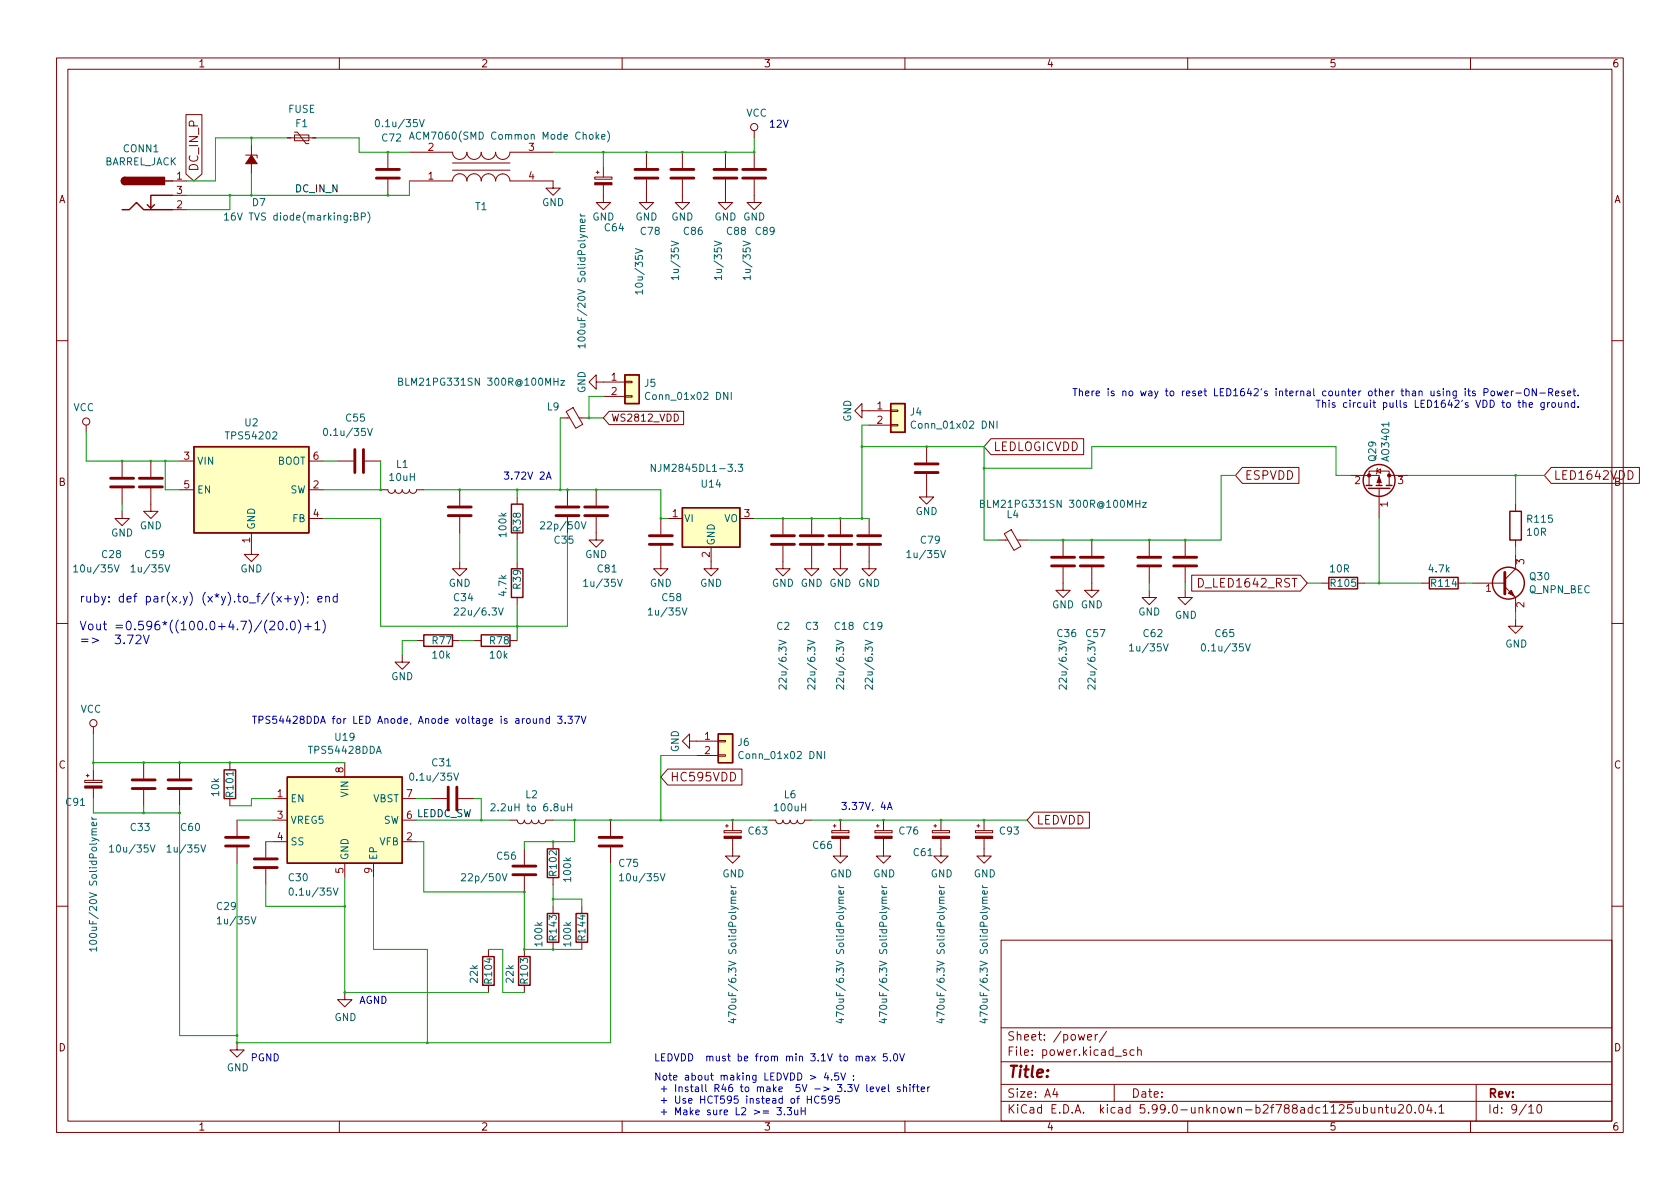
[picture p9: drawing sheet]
<svg xmlns="http://www.w3.org/2000/svg" width="297mm" height="210mm" viewBox="0 0 297 210" stroke-linecap="round" stroke-linejoin="round" font-family="sans-serif">
<g fill="none" stroke="#840000" stroke-width=".18">
<path d="M10 10.2h277v190.1h-277zM12 12.2h273v186.1h-273zM60 10.2v2M110 10.2v2M160 10.2v2M210 10.2v2M260 10.2v2M30.5 32h2.5M30.5 37.1h2.5M30.5 34.5h2.5M32.9 20.3h2.8v10.5l-1.4 1.2-1.4-1.2zM43.4 27.4h2.1v.5"/>
<path d="M44.4 25.6v5.1M50.8 24.4h5.1M52.1 23.9h2.5v1h-2.5zM52.1 23.4h.5l1.5 2h.5M68.6 26.9v2.8M68.6 31.7v2.8M72.4 26.9h7.6a1.27 1.27 0 0 0 1.3 1.3 1.27 1.27 0 0 0 1.2-1.3 1.27 1.27 0 0 0 1.3 1.3 1.27 1.27 0 0 0 1.3-1.3 1.27 1.27 0 0 0 1.3 1.3 1.27 1.27 0 0 0 1.2-1.3 1.27 1.27 0 0 0 1.3 1.3 1.27 1.27 0 0 0 1.3-1.3h7.6M72.4 32h7.6a1.27 1.27 0 0 1 1.3-1.3 1.27 1.27 0 0 1 1.2 1.3 1.27 1.27 0 0 1 1.3-1.3 1.27 1.27 0 0 1 1.3 1.3 1.27 1.27 0 0 1 1.3-1.3 1.27 1.27 0 0 1 1.2 1.3 1.27 1.27 0 0 1 1.3-1.2 1.27 1.27 0 0 1 1.3 1.2h7.6v1.3h-1.3l1.3 1.2 1.3-1.2h-1.3M80 28.8h10.2M80 30.1h10.2M105.2 31.3h3v.4h-3zM105.4 30.5h.5"/>
<path d="M105.7 30.2v.5M106.7 32.7v3.1h-1.3l1.3 1.3 1.2-1.3h-1.2M106.7 29.5v1.8M114.3 31.7v4.1h-1.3l1.3 1.3 1.3-1.3h-1.3M114.3 26.9v2.8M120.6 31.7v4.1h-1.2l1.2 1.3 1.3-1.3h-1.3M120.6 26.9v2.8M128.3 31.7v4.1h-1.3l1.3 1.3 1.2-1.3h-1.2M128.3 26.9v2.8M133.3 31.7v4.1h-1.2l1.2 1.3 1.3-1.3h-1.3M133.3 23.1v1.3M133.3 26.9v2.8"/>
<path d="M10 60.2h2M15.2 75.2v1.2M99.1 73.9h1.6M100.1 72.8l1.2-.7 1.7 2.9-1.2 .7zM102.4 73.9h1.7M105.4 67.6v1.2l-1.3-1.2 1.3-1.3v1.3h5.1M106.7 70.1h3.8M107.7 72.7h13.2v2.4h-13.2l-1-1.2zM110.5 70h1.3v.2h-1.3zM110.5 67.4h1.3v.3h-1.3zM152.4 72.6v1.3l-1.3-1.3 1.3-1.2v1.2h5.1M153.7 75.2h3.8"/>
<path d="M157.5 75.1h1.2v.2h-1.2zM157.5 72.5h1.2v.3h-1.2zM163.8 79v2.8M175.2 77.6h16.4v2.8h-16.4l-1.2-1.4zM285 60.2h2M21.6 90.4v1.3h-1.3l1.3 1.3 1.3-1.3h-1.3M21.6 81.5v2.8M21.6 86.4v2.7M26.7 86.4v4h-1.3l1.3 1.3 1.2-1.3h-1.2M26.7 81.5v2.8M31.7 81.5h2.6M31.7 86.6h2.6"/>
<path d="M44.4 94.2v3.8h-1.2l1.2 1.3 1.3-1.3h-1.3M54.6 81.5h2.5M54.6 86.6h2.5M54.6 91.7h2.5M59.7 81.5h2.8M64.5 81.5h2.8M67.3 86.6h1.3a.64 .64 0 0 0 .6 .6 .64 .64 0 0 0 .6-.6 .64 .64 0 0 0 .7 .6 .64 .64 0 0 0 .6-.6 .64 .64 0 0 0 .7 .6 .64 .64 0 0 0 .6-.6 .64 .64 0 0 0 .6 .6 .64 .64 0 0 0 .7-.6h1.2M81.3 99.3v1.3h-1.3l1.3 1.2 1.2-1.2h-1.2M81.3 86.6v2.8M81.3 91.4v2.8M91.4 87.9v1.2M91.4 94.2v1.3"/>
<path d="M91.4 99.3v1.3M100.3 86.6v2.8M100.3 91.4v2.8M105.4 91.4v4.1h-1.3l1.3 1.3 1.3-1.3h-1.3M105.4 86.6v2.8M116.8 96.5v4.1h-1.2l1.2 1.2 1.3-1.2h-1.3M116.8 91.7v2.8M118.1 91.7h2.5M125.7 96.8v3.8h-1.2l1.2 1.2 1.3-1.2h-1.3M130.8 91.7h2.5M138.4 96.5v4.1h-1.2l1.2 1.2 1.3-1.2h-1.3M138.4 91.7v2.8"/>
<path d="M143.5 96.5v4.1h-1.3l1.3 1.2 1.3-1.2h-1.3M143.5 91.7v2.8M148.6 96.5v4.1h-1.3l1.3 1.2 1.3-1.2h-1.3M148.6 91.7v2.8M153.7 96.5v4.1h-1.3l1.3 1.2 1.2-1.2h-1.2M153.7 91.7v2.8M163.8 83.8v4.1h-1.2l1.2 1.2 1.3-1.2h-1.3M176.5 95.5h1.7M177.6 94.4l1.2-.7 1.7 2.9-1.2 .7zM179.9 95.5h1.7M188 95.5v2.8M193 95.5v2.8"/>
<path d="M203.2 95.5v2.8M209.5 95.5v2.8M219.7 82.7h10v2.8h-10l-1.3-1.4zM238.8 84.1h5v1.7M243.5 83.3l.6-.4v.8zM243.6 82.8l-.1 .1v.8l-.2 .1M243.8 86.4v.2M243.8 86.6v5.1M245.6 84.1v-.8h-3.5v2.5M245.6 84.1v1.7M245.6 84.1h3.3M268 98v2.6l-1.9 1.9"/>
<path d="M268 89.1v1.3M268 95.5v1.3M274.3 82.7h15.6v2.8h-15.6l-1.3-1.4zM287.9 83.2a.77 .77 0 0 1 .8 .8 .77 .77 0 0 1-.8 .8zM10 110.2h2M71.1 115.8v1.3h-1.3l1.3 1.3 1.3-1.3h-1.3M73.7 113.3h1.2M80 113.3h1.3M83.8 113.3h1.3M90.2 113.3h1.2M91.4 105.7v1.2M188 100.3v4.1h-1.3l1.3 1.3 1.2-1.3h-1.2"/>
<path d="M193 100.3v4.1h-1.2l1.2 1.3 1.3-1.3h-1.3M203.2 104.4v1.3h-1.3l1.3 1.2 1.3-1.2h-1.3M203.2 100.3v2.8M209.5 104.4v1.3h1.3l-1.3 1.2-1.2-1.2h1.2M209.5 100.3v2.8M210.7 101.7h19.2l1.2 1.4-1.2 1.4h-19.2zM233.7 103.1h1.2M240 103.1h1.3M251.5 103.1h1.2M257.8 103.1h1.3M260.3 103.1h5.8M266.1 103.8l1.9 1.9v2.5"/>
<path d="M268 109.5v1.2h1.2l-1.2 1.3-1.3-1.3h1.3M285 110.2h2M15 138h3v.4h-3zM15.2 137.2h.5M15.5 136.9v.5M16.5 128.5v1.3M16.5 136.1v1.9M16.5 139.4v1.8M25.4 134.9v2.8M25.4 139.7v2.8M31.7 134.9v2.8M31.7 139.7v2.8"/>
<path d="M40.6 134.9v1.2M61 134.9v2.5M118.1 136h13.1v2.8h-13.1l-1.3-1.4zM121.9 131.1v1.2l-1.3-1.2 1.3-1.3v1.3h5.1M123.2 133.6h3.8M127 133.5h1.3v.2h-1.3zM127 130.9h1.3v.3h-1.3zM40.6 141.2v1.3M41.9 145v2.8M41.9 149.9v2.7M47 148.8v2.8M47 153.7v2.8"/>
<path d="M48.3 145h2.5M48.3 141.2h2.5M48.3 148.8h2.5M61 152.6v2.6M66 152.6v2.6M71.1 145h2.6M71.1 141.2h2.6M71.1 148.8h2.6M76.2 141.2h2.8M81 141.2h2.8M90.2 145h1.2a.64 .64 0 0 0 .7 .7 .64 .64 0 0 0 .6-.7 .64 .64 0 0 0 .6 .7 .64 .64 0 0 0 .7-.7 .64 .64 0 0 0 .6 .7 .64 .64 0 0 0 .6-.7 .64 .64 0 0 0 .7 .7 .64 .64 0 0 0 .6-.7h1.3M92.7 150.1v2.8"/>
<path d="M92.7 154.9v2.8M97.8 148.8v1.3M97.8 155.2v1.3M107.9 145v2.8M107.9 149.9v2.7M128 146.9h3.1v.4h-3.1zM128.3 146h.5M128.5 145.8v.5M129.5 148.3v3.1h1.3l-1.3 1.2-1.2-1.2h1.2M129.5 145v1.9M135.9 145h1.3a.64 .64 0 0 0 .6 .7 .64 .64 0 0 0 .6-.7 .64 .64 0 0 0 .7 .7 .64 .64 0 0 0 .6-.7 .64 .64 0 0 0 .6 .7 .64 .64 0 0 0 .7-.7 .64 .64 0 0 0 .6 .7 .64 .64 0 0 0 .6-.7h1.3M147.1 146.9h3v.4h-3z"/>
<path d="M147.3 146h.5M147.6 145.8v.5M148.6 148.3v3.1h1.3l-1.3 1.2-1.3-1.2h1.3M148.6 145v1.9M154.7 146.9h3v.4h-3zM154.9 146h.5M155.2 145.8v.5M156.2 148.3v3.1h1.3l-1.3 1.2-1.3-1.2h1.3M156.2 145v1.9M164.8 146.9h3.1v.4h-3.1zM165.1 146h.5M165.4 145.8v.5"/>
<path d="M166.4 148.3v3.1h1.2l-1.2 1.2-1.3-1.2h1.3M166.4 145v1.9M172.5 146.9h3v.4h-3zM172.7 146h.5M173 145.8v.5M174 148.3v3.1h1.3l-1.3 1.2-1.3-1.2h1.3M174 145v1.9M182.8 143.6h9.8v2.8h-9.8l-1.2-1.4zM10 160.2h2M61 175.5v1.3h1.2l-1.2 1.2-1.3-1.2h1.3M86.4 167.9v1.3M86.4 174.2v1.3"/>
<path d="M92.7 167.9v1.3M92.7 174.2v1.3M97.8 160.3v1.2M97.8 166.6v1.3M102.9 160.3v1.2M102.9 166.6v1.3M177 166.3h108v32h-108zM285 160.2h2M41.9 184.4v1.3h1.3l-1.3 1.2-1.3-1.2h1.3M60 198.3v2M110 198.3v2M160 198.3v2"/>
<path d="M177 194.8h108M177 191.8h108M177 187.8h108M177 181.8h108M186.5 192.5l-.4 1h1M186.9 193v1M192.3 183.4l.7-.1-.1-.3-.4-.1-.2 .2 .1 .8h.5M193.6 182.9v1M194.1 182.9l-.3 .1-.2 .2M195.6 182.4l-1.2 1.9M197 191.8v3M199.1 185.7l-.3-.1-.2 .2v.3l.5 .1v.4h-.5"/>
<path d="M200.5 185.7l-.4-.1-.3 .3v.4l.1 .3h.6M201.1 185.8l.3-.2 .3 .1 .1 .9M201.1 185.1v1.5M210 198.3v2M242.4 195.8l.1 1h.4l.2-.1M243.1 195.8v1M243.8 196l.2-.2 .4 .1v.9M243.8 195.8v1M244.9 195.8h.6M245.1 195.3v1.3l.4 .2M246 195.8l.1 1h.3l.2-.1M246.6 195.8v1"/>
<path d="M247.3 195.5l.6-.2 .2 .2v.3l-.9 1h.9M248.9 195.4l.2-.1a.81 .81 0 0 1 .6 .7 .81 .81 0 0 1-.3 .8h-.2a.81 .81 0 0 1-.6-.6 .81 .81 0 0 1 .3-.8zM250.2 196.7v.1M251 195.5l.2-.2a.81 .81 0 0 1 .6 .7 .81 .81 0 0 1-.3 .8h-.1a.81 .81 0 0 1-.4-1.3zM252.6 195.3l-.3 1h.9M253 195.8v1M253.8 196.7v.1M254.4 195.8l.5-.5v1.5M254.4 196.8h.9M260 198.3v2M261 191.8v6.5M270.3 195.8l.4-.5v1.5"/>
<path d="M270.3 196.8h.9M271.9 195.4l.2-.1a.81 .81 0 0 1 .6 .7 .81 .81 0 0 1-.3 .8h-.2a.81 .81 0 0 1-.6-.6 .81 .81 0 0 1 .3-.8z"/>
<circle cx="133.3" cy="22.5" r=".63"/>
<circle cx="15.2" cy="74.5" r=".63"/>
<circle cx="16.5" cy="127.9" r=".63"/>
</g>
<g fill="#ffffc2" stroke="#ffffc2" stroke-width=".18">
<path d="M50.8 137.4h20.3v15.2h-20.3z"/>
<path d="M110.5 66.3h2.5v5.1h-2.5z"/>
<path d="M120.6 89.8h10.2v7h-10.2z"/>
<path d="M127 129.8h2.5v5.1h-2.5z"/>
<path d="M34.3 79h20.3v15.2h-20.3z"/>
<path d="M157.5 71.4h2.5v5h-2.5z"/>
</g>
<g fill="none" stroke="#840000" stroke-width=".25">
<path d="M21.6 37.1h1.3l1.2-1.3 1.3 1.3h5.1M22.1 31.4a.64 .64 0 0 0-.6 .6 .64 .64 0 0 0 .6 .6M27.3 36.2l-.6 .6M29.2 32h1.3M30.5 34.5h-3.8v2.3l-.7-.6M34.3 79h20.3v15.2h-20.3zM110.5 66.3h2.5v5.1h-2.5zM157.5 71.4h2.5v5h-2.5zM90.4 89.1h2.1v5.1h-2.1zM120.6 89.8h10.2v7h-10.2zM241.6 85.8h1M241.9 86.4h3.8"/>
<path d="M243.3 85.8h1M245.1 85.8h1M267 90.4h2v5.1h-2zM74.9 112.3h5.1v2h-5.1zM85.1 112.3h5.1v2h-5.1zM90.4 100.6h2.1v5.1h-2.1zM234.9 102.1h5.1v2h-5.1zM252.7 102.1h5.1v2h-5.1zM39.6 136.1h2.1v5.1h-2.1zM50.8 137.4h20.3v15.2h-20.3zM127 129.8h2.5v5.1h-2.5zM96.8 150.1h2v5.1h-2z"/>
<path d="M85.3 169.2h2.1v5h-2.1zM91.7 169.2h2v5h-2zM96.8 161.5h2v5.1h-2zM101.9 161.5h2v5.1h-2z"/>
<circle cx="243.8" cy="85" r="2.82"/>
<circle cx="266.7" cy="103.1" r="2.82"/>
</g>
<g fill="#840000" stroke="#840000" stroke-width=".18">
<path d="M164.8 147.9h3.1v.4h-3.1z"/>
<path d="M172.5 147.9h3v.4h-3z"/>
<path d="M128 147.9h3.1v.4h-3.1z"/>
<path d="M105.2 32.3h3v.4h-3z"/>
<path d="M15 139h3v.4h-3z"/>
<path d="M154.7 147.9h3v.4h-3z"/>
<path d="M147.1 147.9h3v.4h-3z"/>
<path d="M266.7 104.9l.5-.5 .5 1z"/>
<path d="M44.4 27.4l1.1 1.6h-2.1z"/>
<path d="M243.8 84.3l.4 1h-.7z"/>
<circle cx="242.1" cy="84.1" r=".28"/>
<circle cx="245.6" cy="84.1" r=".28"/>
</g>
<g fill="none" stroke="#006464" stroke-width=".18">
<path d="M39.7 38l.4-.3v1.2M39.7 38.9h.7M63.9 38.3h.6l.1-.2-.1-.3-.6-.1v1.2M65 37.5a1.46 1.46 0 0 1 0 1.9M66.5 21.3l.2-.2a.68 .68 0 0 1 .4 .7 .68 .68 0 0 1-.4 .6l-.2-.1-.1-.4zM72.4 24.6l.4-1.2 .4 1.2M72.5 24.3h.6M74.2 21.1l.4 1.3 .4-1.3M102.6 37.8l.2 .4M102.6 38.2h.8M103.4 38.8v.3l-.1 .2h-.6v-.5l.2-.1 .1 .6M105.5 24.1l.4 .5"/>
<path d="M105.9 23.8l-.5 .5M106.4 24.2l.6-.1-.1-.3h-.3l-.2 .2v.6h.5M107.4 23.2a1.46 1.46 0 0 1 0 1.9M112.3 44l1.3 .4-1.3 .4M113.6 51.6h-1.3l.4 .4M113.6 51.3v.7M118.7 42.6l1.3 .4-1.3 .5M120 49.1h-1.3l.3 .4M120 48.7v.8M126.3 42.6l1.3 .4-1.3 .5M127.6 49.1h-1.3l.4 .4M127.6 48.7v.8"/>
<path d="M131.4 42.6l1.3 .4-1.3 .5M132.7 49.1h-1.3l.3 .4M132.7 48.7v.8M57.3 75.9l.2-.1a.68 .68 0 0 1 .4 .6 .68 .68 0 0 1-.4 .6l-.2-.1-.1-.4zM65 75.8l.4 1.2 .4-1.2M70.5 67.5l.5-.1 .2-.2-.1-.2-.6-.1v1.2h.5l.2-.1v-.3l-.3-.2M99.2 67.3h.6l-.6 .8h.6M103.4 61.2h-1.2l.3 .3M103.4 60.8v.7M114.9 69.5a.6 .6 0 0 0-.8 .4 .6 .6 0 0 0 .6 .7l.2-.1M129.3 69.4v1.2M161.9 74.6a.6 .6 0 0 0-.8 .4 .6 .6 0 0 0 .5 .7l.3-.1"/>
<path d="M176.3 74.5v1.2M20.2 99.9l.4 1.3 .5-1.3M29.2 99.9l.4 1.3 .4-1.3M95.6 92.4l.5-.1 .2 .3-.8 .9h.8M102.8 92.3l.4 1.2 .4-1.2M115.9 82.1v1.3l-.8-1.3v1.3M130.5 82.1h.8l-.4 .5 .3 .1v.5l-.1 .2-.6-.2M160.3 97.7l.4-.4v1.3M160.3 98.6h.8M166.3 97.3l.5 1.3 .4-1.3M173.4 89.1l.5-.1 .1-.2v-.2l-.6-.1v1.2h.4l.2-.1 .1-.3-.3-.2M202 88.9h.7l-.7 .8h.7"/>
<path d="M13 100.2l.4-.3v1.3M13 101.2h.7M23.2 100.2l.3-.3v1.3M23.2 101.2h.7M80.3 107.6l.5-.1 .3 .4-.8 .9h.8M88.1 107.5l.5 1.3 .4-1.3M103.2 102.8l.4-.4v1.3M103.2 103.7h.7M109.2 102.4l.4 1.3 .4-1.3M114.6 107.9l.4-.4v1.3M114.6 108.8h.7M120.6 107.5l.4 1.3 .5-1.3"/>
<path d="M137.7 113.2l1.3 .4-1.3 .4M142.8 113.2l1.3 .4-1.3 .4M147.9 113.2l1.3 .4-1.3 .4M153 113.2l1.2 .4-1.2 .4M187.3 113.2l1.2 .4-1.2 .4M192.3 113.2l1.3 .4-1.3 .4M199.7 114.2l.4-.3v1.2M199.7 115.1h.7M205.7 113.9l.4 1.2 .4-1.2M212.6 113.9h.1a.68 .68 0 0 1 .5 .6 .68 .68 0 0 1-.5 .6 .84 .84 0 0 1-.1-1.2zM220.2 113.9l.4 1.2 .5-1.2M72.6 136.8l.1-.1a.68 .68 0 0 1 .5 .6 .68 .68 0 0 1-.5 .7l-.1-.1-.2-.4z"/>
<path d="M80.2 136.7l.5 1.3 .4-1.3M131.4 133a.6 .6 0 0 0-.8 .4 .6 .6 0 0 0 .6 .7l.2-.1M139 121.1v.8l-.9-.8-.4 .3 .2 .4M144.1 121.1v.8l-.9-.8-.4 .3 .1 .4M145.8 132.9v1.2M149.2 121.1v.8l-.9-.8-.4 .3 .1 .4M154.2 121.1v.8l-.9-.8-.3 .3 .1 .4M188.5 121.1v.8l-.9-.8-.3 .3 .1 .4M193.6 121.1v.8l-.9-.8-.4 .3 .2 .4M16.2 144.5l.3 .4M16.2 144.9h.9M17 145.5l.1 .3-.2 .2-.6-.1v-.4l.2-.1 .2 .6"/>
<path d="M19.4 149.8l.3-.4v1.3M19.4 150.7h.7M26.6 149.4l.4 1.3 .4-1.3M29.5 149.8l.4-.4v1.3M29.5 150.7h.8M35.5 149.4l.4 1.3 .5-1.3M51.2 157.2l.2-.2a.68 .68 0 0 1 .5 .7 .68 .68 0 0 1-.5 .6l-.2-.1-.1-.4zM58.9 157l.4 1.3 .5-1.3M81.6 154.6l.5-.1 .2 .4-.8 .9h.8M86.8 142.2l.5-.1 .2 .4-.7 .9h.7M88.8 154.5l.4 1.3 .4-1.3M100.4 142.1v1.3"/>
<path d="M100.4 142.7h.7M101.1 142.1v1.3M109.5 154.9l.4-.4v1.3M109.5 155.8h.8M116.7 154.5l.5 1.3 .4-1.3M129.3 156.6l.2 .4M129.3 157h.8M130.1 157.6v.3l-.2 .2-.6-.1v-.4l.3-.1 .1 .6M130.1 158.6l-.8 .1v.3l.1 .2M148.3 156.6l.3 .4M148.3 157h.9M149.1 157.6l.1 .3-.2 .2-.6-.1v-.4l.2-.1 .1 .6"/>
<path d="M149.2 158.6l-.8 .1-.1 .3 .2 .2M155.9 156.6l.3 .4M155.9 157h.9M156.7 157.6l.1 .3-.2 .2-.6-.1v-.4l.2-.1 .2 .6M156.8 158.6l-.8 .1-.1 .3 .2 .2M166.1 156.6l.2 .4M166.1 157h.8M166.9 157.6v.3l-.1 .2-.6-.1v-.4l.2-.1 .1 .6M166.9 158.6l-.7 .1-.1 .3 .2 .2M173.7 156.6l.3 .4M173.7 157h.9M174.5 157.6l.1 .3-.2 .2-.6-.1v-.4l.2-.1 .1 .6"/>
<path d="M174.6 158.6l-.8 .1-.1 .3 .2 .2M17.1 167.8h-1.3l.4 .4M17.1 167.5v.7M38.4 162.5l.4-.4v1.3M38.4 163.4h.7M44.4 162.1l.4 1.3 .5-1.3M129.3 180.3h.8M129.7 180.1v.8l-.9-.3M148.3 180.3h.9M148.7 180.1v.8l-.9-.3M155.9 180.3h.9M156.4 180.1v.8l-.9-.3"/>
<path d="M166.1 180.3h.8M166.5 180.1v.8l-.9-.3M173.7 180.3h.9M174.1 180.1v.8l-.9-.3"/>
</g>
<g fill="none" stroke="#840000" stroke-width=".51">
<path d="M66.5 31.5h4.1M66.5 30h4.1M112.3 31.5h4M112.3 30h4M118.6 31.5h4.1M118.6 30h4.1M126.2 31.5h4.1M126.2 30h4.1M131.3 31.5h4.1M131.3 30h4.1M62.7 79.5v4.1M64.3 79.5v4.1"/>
<path d="M19.6 86.1h4M19.6 84.6h4M24.6 86.1h4.1M24.6 84.6h4.1M79.2 91.2h4.1M79.2 89.7h4.1M98.3 91.2h4.1M98.3 89.7h4.1M103.4 91.2h4M103.4 89.7h4M114.8 96.3h4.1M114.8 94.7h4.1"/>
<path d="M136.4 96.3h4.1M136.4 94.7h4.1M141.5 96.3h4M141.5 94.7h4M146.6 96.3h4M146.6 94.7h4M151.6 96.3h4.1M151.6 94.7h4.1M161.8 83.6h4.1M161.8 82h4.1M185.9 98.5h4.1M191 98.5h4.1"/>
<path d="M201.2 98.5h4M207.5 98.5h4.1M185.9 100.1h4.1M191 100.1h4.1M201.2 100.1h4M207.5 100.1h4.1M266.1 101.2v3.8M23.4 139.4h4M23.4 137.9h4M29.7 139.4h4.1M29.7 137.9h4.1M79.2 139.2v4.1"/>
<path d="M80.8 139.2v4.1M39.9 149.6h4M39.9 148.1h4M45 153.4h4M45 151.9h4M90.7 154.7h4M90.7 153.2h4M105.9 149.6h4.1M105.9 148.1h4.1"/>
</g>
<g fill="#840000" stroke="#840000" stroke-width=".25">
<path d="M21.6 31.6l.5-.2v1.2a.64 .64 0 0 1-.6-.4 .64 .64 0 0 1 .1-.6z"/>
<path d="M22.1 31.4h7v1.2h-7z"/>
</g>
<g fill="none" stroke="#0000c2" stroke-width=".18">
<path d="M189.7 68.7h.7M190.1 68.7v1.3M190.8 69.3l.2-.2 .3 .1 .1 .8M190.8 68.7v1.3M191.9 69.6l.6-.2v-.2l-.4-.1-.2 .2 .1 .6h.5M193.1 69.1v.9M193.4 69.1l-.3 .3M193.8 69.6l.6-.2v-.2l-.4-.1-.2 .2 .1 .6h.5M195.9 68.7v.1M195.9 69.1v.9M197 69.2l-.3-.1-.2 .2v.2l.5 .1v.3h-.5M198.5 69.3l.2-.2 .3 .1 .1 .8"/>
<path d="M198.5 69.1v.9M199.7 69.3l.2-.2 .3 .2 .1 .5-.1 .1-.3 .1-.2-.1zM201.7 69.1l.2 .9 .3-.6 .2 .6 .2-.9M203.1 69.2h.5l.1 .8M203.7 69.4l-.5 .1-.1 .2 .1 .3 .5-.1M233.1 70.8v1.2M233.8 71.3l.2-.1 .3 .1 .1 .7M233.8 70.8v1.2M235 71.2v.8M236 71.3l-.3-.1-.2 .2 .1 .2 .4 .1v.3h-.5M238.1 71.3l-.3-.1-.3 .2 .2 .6h.4M238.7 71.2v.8"/>
<path d="M275 69.6l.6-.2v-.2l-.4-.1-.2 .2 .1 .6h.5M276.6 69.2l-.3-.1-.2 .2 .1 .2 .4 .1v.3h-.5M276.7 71.3l.2-.1 .3 .1 .1 .7M277.1 69.6l.7-.2-.1-.2-.4-.1-.2 .2 .1 .6h.5M278.1 69.1h.5M278.3 68.7v1.1l.3 .2M278.4 71.3l-.3-.1-.3 .2 .1 .6h.5M278.4 70.8v1.2M279 69.9v.1M279 71.9v.1M96.6 84.7l.4-1.2 .4 1.2M96.7 84.4h.6"/>
<path d="M24.1 112.4l.5-.1 .3 .1v.3l-.9 1.1h.9M25.4 112.3l.5 1.5 .5-1.5M47.7 110l.6-.1 .2 .1 .1 .3-1 1.1h1M49.3 110l.2-.1a.83 .83 0 0 1 .6 .6 .83 .83 0 0 1-.3 .8l-.1 .1a.82 .82 0 0 1-.4-1.4zM50.3 105.9h1.2M50.7 111.2v.2M50.9 105.3v1.2M51.6 109.9h.1a.83 .83 0 0 1 .6 .6 .83 .83 0 0 1-.3 .8l-.1 .1a.83 .83 0 0 1-.6-.7 .83 .83 0 0 1 .3-.8zM52.1 105.5l.3 1M52.7 109.6a1.75 1.75 0 0 1 0 2.4M52.8 105.5l-.5 1.3-.2 .2M53.2 104.7a1.75 1.75 0 0 1 0 2.3"/>
<path d="M53.9 110.8h1.1M54.4 105.5v.2M54.5 106.4l-.2 .3M54.5 110.2v1.2M55.7 110.3l.4-.4v1.5M55.7 111.4h.9M56.2 106l.7-.2v-.3h-.5l-.2 .2 .1 .7h.6M57.1 109.6a1.75 1.75 0 0 1 0 2.4M57.6 105.6l.2-.1h.4v1M57.6 105.5v1M59.6 105.5h-.4l-.3 .2v.5l.1 .2h.6M59.6 104.9v1.6"/>
<path d="M94.3 127.1l.1 .8h.3l.1-.1M94.8 127.1v.8M95.4 127.2l.2-.1h.3l.1 .8M95.4 127.1v.8M97.1 127.1h-.3l-.3 .2 .2 .6h.4M97.1 126.6v1.3M98.6 126.6h.8l-.4 .5 .3 .2v.5l-.2 .1-.5-.1M99.9 127.8v.1M100.4 126.6h.8l-.4 .5 .3 .2v.5l-.1 .1-.6-.1M101.6 126.6h.9l-.6 1.3M102.8 126.6l.4 1.3 .4-1.3M156.9 143.2l.4-1.3 .4 1.3"/>
<path d="M157 142.8h.6M137.4 195.9h.7l-.4 .4 .4 .2v.5l-.2 .1-.5-.1M138.7 197v.1M139.2 195.9h.8l-.5 .4 .4 .2v.5l-.2 .1-.5-.1M140.5 196.3l.1 .8h.3l.1-.1M141 196.3v.8M141.7 195.9v1.2M141.7 196.5h.7M142.4 195.9v1.2M142.7 193.8v1.3M142.7 194.4h.8M143.5 193.8v1.3"/>
<path d="M144.8 193.9a.6 .6 0 0 0-.8 .5 .6 .6 0 0 0 .6 .7l.2-.1M145.9 193.8h-.6v.6l.2-.1 .4 .1 .1 .1-.1 .5-.1 .1-.5-.1M146.1 189.7l-.3 .9h.7M146.4 190.2v.8M147 190.9v.1M147.2 194.4l-.2 .2h-.3l-.2-.2 .1-.5 .4-.1 .2 .1a.84 .84 0 0 1-.3 1.2h-.3M148.2 189.7h-.6v.6l.2-.1 .4 .1 .1 .2-.1 .4-.1 .1-.5-.1M148.4 193.8h-.6l-.1 .6 .2-.1 .4 .1 .1 .1v.5l-.2 .1-.5-.1M148.7 189.7l.4 1.3 .4-1.3M150.9 190.9v.1M150.9 190.2v.1M151.9 186.9l.2-.1h.3l.1 .8"/>
<path d="M153.1 186.8h.5v.8M153.3 191.8v1.1l.1 .1M153.6 187.1h-.4l-.2 .2 .2 .3 .4-.1M153.9 192.6l.6-.1-.1-.2-.4-.1-.1 .2v.6h.5M154.1 186.8l.7 .8M154.8 186.8l-.7 .8M154.9 192.2l.3 .8 .3-.8M155.9 192.6l.6-.1v-.2l-.4-.1-.2 .2 .1 .6h.5M156.8 186.3h-.6v.6l.1-.1 .5 .1 .1 .2-.1 .4-.2 .1-.4-.1M157.1 191.8v1.1l.2 .1M157.4 187.5v.1M158.1 186.5l.2-.2a.68 .68 0 0 1 .4 .7 .68 .68 0 0 1-.4 .6l-.2-.1-.1-.4z"/>
<path d="M159.1 186.3l.4 1.3 .4-1.3M159.1 192.3l-.3-.1-.2 .2 .1 .2 .4 .1v.3h-.5M159.7 192.3l.2-.1 .3 .1 .1 .7M159.7 191.8v1.2M160.9 191.8v.1M160.9 192.2v.8M161.3 192.2h.5M161.8 191.8l-.3 .2v1M162 192.2h.5M162.2 191.8v1.1l.3 .1M162.9 192.6l.6-.1-.1-.2-.3-.1-.2 .2v.6h.5M164 192.2v.8"/>
<path d="M164.4 192.2l-.4 .2"/>
</g>
<g fill="none" stroke="#009600" stroke-width=".18">
<path d="M40.6 34.5v2.6h-7.6M44.4 24.4v1.2M44.4 30.7v3.8M50.8 24.4h-12.7v7.6h-5.1M55.9 24.4h7.6v2.5h8.9M72.4 32v2.5h-39.4M106.7 26.9v2.6M133.3 24.4v2.5h-35.5M15.2 76.4v5.1h16.5M99.1 73.9v12.7M106.7 70.1h-2.6v3.8h2.6M152.4 79h21.6v16.5h2.5"/>
<path d="M153.7 75.2h-1.3v16.5M21.6 89.1v1.3M29.2 81.5v5.1h2.5M57.1 91.7h10.2v19h33v-16.5M57.1 81.5h2.6M67.3 81.5v5.1h-10.2M74.9 86.6h41.9v5.1h1.3M81.3 94.2v5.1M91.4 86.6v1.3M91.4 95.5v3.8M133.3 91.7h20.4M174 82.8h19v-3.8h43.2v5.1h2.6"/>
<path d="M218.4 84.1h-2.5v11.4h-34.3M243.8 91.7v11.4M248.9 84.1h24.1M268 84.1v5M268 96.8v1.2M73.7 113.3h-2.6v2.5M81.3 113.3h2.5M91.4 106.9v6.4M203.2 103.1v1.3M209.5 103.1v1.3M231.1 103.1h2.6M241.3 103.1h10.2"/>
<path d="M259.1 103.1h1.2M268 108.2v1.3M16.5 129.8v6.3M16.5 134.9h44.5M123.2 133.6h-6.4v11.4M16.5 141.2v2.6h15.2M25.4 142.5v1.3M31.7 142.5v40.6h10.2M41.9 145h6.4M41.9 152.6v31.8h66v-31.8M47 148.8h1.3M47 156.5v3.8h14"/>
<path d="M48.3 141.2h-3.9v1.3h-3.8M61 155.2v20.3h25.4M66 155.2v12.7h9.6v16.5M73.7 145h16.5M73.7 148.8h1.2v8.9h17.8v10.2h10.2M73.7 141.2h2.5M83.8 141.2h1.3v3.8M97.8 145h38.1M97.8 156.5v3.8M97.8 159h5.1v1.3M101.6 145v3.8h-8.9v1.3M143.5 145h38.1"/>
<path d="M86.4 167.9h2.5v7.6h3.8"/>
</g>
<g fill="#009600" stroke="#009600" stroke-width=".18">
<circle cx="92.7" cy="157.7" r=".15"/>
<circle cx="92.7" cy="167.9" r=".15"/>
<circle cx="61" cy="160.3" r=".15"/>
<circle cx="75.6" cy="184.4" r=".15"/>
<circle cx="85.1" cy="145" r=".15"/>
<circle cx="44.4" cy="24.4" r=".15"/>
<circle cx="44.4" cy="34.5" r=".15"/>
<circle cx="21.6" cy="81.5" r=".15"/>
<circle cx="40.6" cy="34.5" r=".15"/>
<circle cx="68.6" cy="26.9" r=".15"/>
<circle cx="68.6" cy="34.5" r=".15"/>
<circle cx="26.7" cy="81.5" r=".15"/>
<circle cx="29.2" cy="81.5" r=".15"/>
<circle cx="67.3" cy="86.6" r=".15"/>
<circle cx="91.4" cy="110.7" r=".15"/>
<circle cx="25.4" cy="134.9" r=".15"/>
<circle cx="25.4" cy="143.8" r=".15"/>
<circle cx="31.7" cy="143.8" r=".15"/>
<circle cx="16.5" cy="134.9" r=".15"/>
<circle cx="61" cy="175.5" r=".15"/>
<circle cx="41.9" cy="183.1" r=".15"/>
<circle cx="41.9" cy="184.4" r=".15"/>
<circle cx="31.7" cy="134.9" r=".15"/>
<circle cx="40.6" cy="134.9" r=".15"/>
<circle cx="120.6" cy="26.9" r=".15"/>
<circle cx="128.3" cy="26.9" r=".15"/>
<circle cx="106.7" cy="26.9" r=".15"/>
<circle cx="133.3" cy="26.9" r=".15"/>
<circle cx="114.3" cy="26.9" r=".15"/>
<circle cx="91.4" cy="86.6" r=".15"/>
<circle cx="99.1" cy="86.6" r=".15"/>
<circle cx="100.3" cy="86.6" r=".15"/>
<circle cx="81.3" cy="86.6" r=".15"/>
<circle cx="152.4" cy="79" r=".15"/>
<circle cx="174" cy="82.8" r=".15"/>
<circle cx="188" cy="95.5" r=".15"/>
<circle cx="193" cy="95.5" r=".15"/>
<circle cx="203.2" cy="95.5" r=".15"/>
<circle cx="174" cy="145" r=".15"/>
<circle cx="148.6" cy="145" r=".15"/>
<circle cx="156.2" cy="145" r=".15"/>
<circle cx="97.8" cy="148.8" r=".15"/>
<circle cx="101.6" cy="145" r=".15"/>
<circle cx="107.9" cy="145" r=".15"/>
<circle cx="116.8" cy="145" r=".15"/>
<circle cx="97.8" cy="159" r=".15"/>
<circle cx="97.8" cy="167.9" r=".15"/>
<circle cx="129.5" cy="145" r=".15"/>
<circle cx="166.4" cy="145" r=".15"/>
<circle cx="243.8" cy="103.1" r=".15"/>
<circle cx="268" cy="84.1" r=".15"/>
<circle cx="209.5" cy="95.5" r=".15"/>
<circle cx="105.4" cy="86.6" r=".15"/>
<circle cx="116.8" cy="91.7" r=".15"/>
<circle cx="104.1" cy="73.9" r=".15"/>
<circle cx="148.6" cy="91.7" r=".15"/>
<circle cx="152.4" cy="91.7" r=".15"/>
<circle cx="138.4" cy="91.7" r=".15"/>
<circle cx="163.8" cy="79" r=".15"/>
<circle cx="143.5" cy="91.7" r=".15"/>
</g>
<text font-size="2.8" fill="#840000" x="178" y="190.6">Title:</text>
<g font-size="2.1" fill="#840000">
<text x="35.1" y="30.4" transform="rotate(-90 35.1 30.4)">DC_IN_P</text>
<text x="175.6" y="79.8">LEDLOGICVDD</text>
<text x="220" y="84.8">ESPVDD</text>
<text x="274.7" y="84.8">LED1642VDD</text>
<text x="212.4" y="103.9">D_LED1642_RST</text>
<text x="118.4" y="138.2">HC595VDD</text>
<text x="183.2" y="145.8">LEDVDD</text>
<text x="178" y="184">Sheet: /power/</text>
<text x="178" y="186.7">File: power.kicad_sch</text>
<text x="178" y="196.9">KiCad E.D.A. kicad 5.99.0-unknown-b2f788adc1~125~ubuntu20.04.1</text>
<text x="178" y="194.1">Size: A4</text>
<text x="200" y="194.1">Date:</text>
<text x="263" y="194.1">Rev:</text>
<text x="263" y="196.9">Id: 9/10</text>
</g>
<g font-size="2.1" fill="#0000c2">
<text x="14" y="106.5">ruby: def par(x,y) (x*y).to_f/(x+y); end</text>
<text x="14" y="111.4">Vout =0.596*((100.0+4.7)/(20.0)+1)</text>
<text x="14" y="113.9">=&gt; 3.72V</text>
</g>
<g font-size="1.8" fill="#840000">
<text x="35" y="11.9">1</text>
<text x="85" y="11.9">2</text>
<text x="135" y="11.9">3</text>
<text x="185" y="11.9">4</text>
<text x="235" y="11.9">5</text>
<text x="285" y="11.9">6</text>
<text x="10.3" y="35.9">A</text>
<text x="285.3" y="35.9">A</text>
<text x="108" y="74.5">WS2812_VDD</text>
<text x="10.3" y="85.9">B</text>
<text x="285.3" y="85.9">B</text>
<text x="10.3" y="135.9">C</text>
<text x="285.3" y="135.9">C</text>
<text x="10.3" y="185.9">D</text>
<text x="285.3" y="185.9">D</text>
<text x="35" y="199.9">1</text>
<text x="85" y="199.9">2</text>
<text x="135" y="199.9">3</text>
<text x="185" y="199.9">4</text>
<text x="235" y="199.9">5</text>
<text x="285" y="199.9">6</text>
</g>
<g font-size="1.8" fill="#006464">
<text x="51" y="19.9">FUSE</text>
<text x="52.3" y="22.5">F1</text>
<text x="67" y="22.5">0.1u/35V</text>
<text x="131.9" y="20.6">VCC</text>
<text x="18.4" y="29.2">BARREL_JACK</text>
<text x="21.8" y="26.9">CONN1</text>
<text x="67.6" y="25">C72</text>
<text x="74.1" y="24.7">ACM7060(SMD Common Mode Choke)</text>
<text x="40.9" y="39">16V TVS diode(marking:BP)</text>
<text x="44.6" y="36.4">D7</text>
<text x="84.1" y="37.2">T1</text>
<text x="95.8" y="36.4">GND</text>
<text x="104.7" y="39">GND</text>
<text x="107" y="40.9">C64</text>
<text x="112.3" y="39">GND</text>
<text x="113.3" y="41.5">C78</text>
<text x="118.7" y="39">GND</text>
<text x="121" y="41.5">C86</text>
<text x="126.3" y="39">GND GND</text>
<text x="128.6" y="41.5">C88</text>
<text x="133.7" y="41.5">C89</text>
<text x="113.7" y="51.4" transform="rotate(-90 113.7 51.4)">10u/35V</text>
<text x="120" y="49" transform="rotate(-90 120 49)">1u/35V</text>
<text x="127.6" y="49" transform="rotate(-90 127.6 49)">1u/35V</text>
<text x="132.7" y="49" transform="rotate(-90 132.7 49)">1u/35V</text>
<text x="103.5" y="60" transform="rotate(-90 103.5 60)">100uF/20V SolidPolymer</text>
<text x="71.7" y="68.2">BLM21PG331SN 300R@100MHz</text>
<text x="103.5" y="69.5" transform="rotate(-90 103.5 69.5)">GND</text>
<text x="114" y="68.4">J5</text>
<text x="114.8" y="70.7">Conn_01x02 DNI</text>
<text x="12.9" y="72.7">VCC</text>
<text x="40.3" y="77.7">TPS54202</text>
<text x="43.3" y="75.4">U2</text>
<text x="57.9" y="77.1">0.1u/35V</text>
<text x="61.2" y="74.5">C55</text>
<text x="96.8" y="72.6">L9</text>
<text x="150.5" y="74.6" transform="rotate(-90 150.5 74.6)">GND</text>
<text x="161" y="73.5">J4</text>
<text x="161.7" y="75.8">Conn_01x02 DNI</text>
<text x="34.8" y="82.2">VIN</text>
<text x="49" y="82.2">BOOT</text>
<text x="70.1" y="82.7">L1</text>
<text x="116.2" y="83.4">NJM2845DL1-3.3</text>
<text x="243.3" y="81.5" transform="rotate(-90 243.3 81.5)">Q29</text>
<text x="245.6" y="81.3" transform="rotate(-90 245.6 81.3)">AO3401</text>
<text x="34.8" y="87.2">EN</text>
<text x="51.3" y="87.2">SW</text>
<text x="69" y="85">10uH</text>
<text x="124.1" y="86.2">U14</text>
<text x="174.6" y="89.8">BLM21PG331SN 300R@100MHz</text>
<text x="19.6" y="94.9">GND</text>
<text x="24.7" y="93.6">GND</text>
<text x="45.1" y="93.7" transform="rotate(-90 45.1 93.7)">GND</text>
<text x="51.7" y="92.3">FB</text>
<text x="89.5" y="94.8" transform="rotate(-90 89.5 94.8)">100k</text>
<text x="92.1" y="94" transform="rotate(-90 92.1 94)">R38</text>
<text x="96.2" y="93.6">22p/50V</text>
<text x="120.9" y="92.3">VI</text>
<text x="128" y="92.3">VO</text>
<text x="161.9" y="91.1">GND</text>
<text x="178" y="91.6">L4</text>
<text x="270.1" y="94.7">10R</text>
<text x="270.2" y="92.4">R115</text>
<text x="13.6" y="101.2">10u/35V</text>
<text x="18.1" y="98.7">C28</text>
<text x="23.7" y="101.2">1u/35V</text>
<text x="25.7" y="98.7">C59</text>
<text x="42.5" y="101.2">GND</text>
<text x="98.1" y="96.1">C35</text>
<text x="103.4" y="98.7">GND</text>
<text x="105.7" y="101.2">C81</text>
<text x="126.4" y="96.5" transform="rotate(-90 126.4 96.5)">GND</text>
<text x="160.8" y="98.7">1u/35V</text>
<text x="162.9" y="96.1">C79</text>
<text x="235.2" y="101.2">10R</text>
<text x="252.7" y="101.2">4.7k</text>
<text x="79.3" y="103.8">GND</text>
<text x="80.3" y="106.3">C34</text>
<text x="89.5" y="105.3" transform="rotate(-90 89.5 105.3)">4.7k</text>
<text x="92.1" y="104.1" transform="rotate(-90 92.1 104.1)">R39</text>
<text x="103.7" y="103.8">1u/35V</text>
<text x="114.9" y="103.8">GND</text>
<text x="117.1" y="106.3">C58</text>
<text x="123.8" y="103.8">GND</text>
<text x="136.5" y="103.8">GND GND GND GND</text>
<text x="186" y="107.6">GND GND</text>
<text x="235.4" y="103.8">R105</text>
<text x="253.2" y="103.8">R114</text>
<text x="270.4" y="104.9">Q_NPN_BEC</text>
<text x="270.5" y="102.6">Q30</text>
<text x="76.5" y="113.9">R77</text>
<text x="81" y="108.8">22u/6.3V</text>
<text x="86.7" y="113.9">R78</text>
<text x="115.1" y="108.8">1u/35V</text>
<text x="137.3" y="111.4">C2</text>
<text x="142.4" y="111.4">C3</text>
<text x="147.6" y="111.4">C18</text>
<text x="152.7" y="111.4">C19</text>
<text x="187" y="112.6">C36</text>
<text x="192.1" y="112.6">C57</text>
<text x="201.2" y="108.8">GND</text>
<text x="202.2" y="112.6">C62</text>
<text x="207.7" y="109.4">GND</text>
<text x="214.9" y="112.6">C65</text>
<text x="76.5" y="116.5">10k</text>
<text x="86.7" y="116.5">10k</text>
<text x="200.2" y="115.2">1u/35V</text>
<text x="213.1" y="115.2">0.1u/35V</text>
<text x="266.1" y="114.5">GND</text>
<text x="69.2" y="120.3">GND</text>
<text x="139.1" y="121.2" transform="rotate(-90 139.1 121.2)">22u/6.3V</text>
<text x="144.1" y="121.2" transform="rotate(-90 144.1 121.2)">22u/6.3V</text>
<text x="149.2" y="121.2" transform="rotate(-90 149.2 121.2)">22u/6.3V</text>
<text x="154.3" y="121.2" transform="rotate(-90 154.3 121.2)">22u/6.3V</text>
<text x="188.6" y="121.2" transform="rotate(-90 188.6 121.2)">22u/6.3V</text>
<text x="193.7" y="121.2" transform="rotate(-90 193.7 121.2)">22u/6.3V</text>
<text x="14.2" y="126">VCC</text>
<text x="59.3" y="131">U19</text>
<text x="130.5" y="131.9">J6</text>
<text x="54.9" y="133.3">TPS54428DDA</text>
<text x="76.5" y="135.5">C31</text>
<text x="120" y="133" transform="rotate(-90 120 133)">GND</text>
<text x="131.3" y="134.2">Conn_01x02 DNI</text>
<text x="11.7" y="142.5">C91</text>
<text x="38.7" y="140.7" transform="rotate(-90 38.7 140.7)">10k</text>
<text x="41.3" y="140.8" transform="rotate(-90 41.3 140.8)">R101</text>
<text x="51.3" y="141.9">EN</text>
<text x="61.6" y="140.9" transform="rotate(-90 61.6 140.9)">VIN</text>
<text x="65.9" y="141.9">VBST</text>
<text x="73.1" y="138">0.1u/35V</text>
<text x="87.8" y="143.5">2.2uH to 6.8uH</text>
<text x="92.9" y="141.1">L2</text>
<text x="137" y="143.5">100uH</text>
<text x="138.7" y="141.1">L6</text>
<text x="23.2" y="146.9">C33</text>
<text x="32.1" y="146.9">C60</text>
<text x="51.3" y="145.7">VREG5</text>
<text x="51.3" y="149.5">SS</text>
<text x="67.1" y="149.5">VFB</text>
<text x="67.8" y="145.7">SW</text>
<text x="132.4" y="147.6">C63</text>
<text x="159.1" y="147.6">C76</text>
<text x="176.8" y="147.6">C93</text>
<text x="20" y="150.7">10u/35V</text>
<text x="30" y="150.7">1u/35V</text>
<text x="51.1" y="155.8">C30</text>
<text x="61.6" y="152.1" transform="rotate(-90 61.6 152.1)">GND</text>
<text x="66.7" y="152.1" transform="rotate(-90 66.7 152.1)">EP</text>
<text x="82.2" y="155.8">22p/50V</text>
<text x="87.9" y="152">C56</text>
<text x="98.4" y="154.8" transform="rotate(-90 98.4 154.8)">R102</text>
<text x="101" y="155.8" transform="rotate(-90 101 155.8)">100k</text>
<text x="109.5" y="153.3">C75</text>
<text x="110.2" y="155.8">10u/35V</text>
<text x="127.7" y="155.1">GND</text>
<text x="143.8" y="150.1">C66</text>
<text x="146.8" y="155.1">GND</text>
<text x="154.4" y="155.1">GND</text>
<text x="161.6" y="151.4">C61</text>
<text x="164.5" y="155.1">GND</text>
<text x="172.2" y="155.1">GND</text>
<text x="38.4" y="160.9">C29</text>
<text x="51.8" y="158.4">0.1u/35V</text>
<text x="17.1" y="166.7" transform="rotate(-90 17.1 166.7)">100uF/20V SolidPolymer</text>
<text x="38.9" y="163.4">1u/35V</text>
<text x="95.9" y="167.2" transform="rotate(-90 95.9 167.2)">100k</text>
<text x="98.4" y="166.2" transform="rotate(-90 98.4 166.2)">R143</text>
<text x="101" y="167.2" transform="rotate(-90 101 167.2)">100k</text>
<text x="103.5" y="166.2" transform="rotate(-90 103.5 166.2)">R144</text>
<text x="84.5" y="173.7" transform="rotate(-90 84.5 173.7)">22k</text>
<text x="87" y="173.8" transform="rotate(-90 87 173.8)">R104</text>
<text x="90.8" y="173.7" transform="rotate(-90 90.8 173.7)">22k</text>
<text x="93.3" y="173.8" transform="rotate(-90 93.3 173.8)">R103</text>
<text x="130.2" y="179.3" transform="rotate(-90 130.2 179.3)">470uF/6.3V SolidPolymer</text>
<text x="149.2" y="179.3" transform="rotate(-90 149.2 179.3)">470uF/6.3V SolidPolymer</text>
<text x="156.8" y="179.3" transform="rotate(-90 156.8 179.3)">470uF/6.3V SolidPolymer</text>
<text x="167" y="179.3" transform="rotate(-90 167 179.3)">470uF/6.3V SolidPolymer</text>
<text x="174.6" y="179.3" transform="rotate(-90 174.6 179.3)">470uF/6.3V SolidPolymer</text>
<text x="59.1" y="180.5">GND</text>
<text x="40.1" y="189.4">GND</text>
</g>
<g font-size="1.8" fill="#0000c2">
<text x="135.9" y="22.6">12V</text>
<text x="204.2" y="70.1">There is no way to reset LED1642's internal counter other than using its Power-ON-Reset.</text>
<text x="239.4" y="72.1">This circuit pulls LED1642's VDD to the ground.</text>
<text x="88.9" y="84.8">3.72V 2A</text>
<text x="44.4" y="128">TPS54428DDA for LED Anode, Anode voltage is around 3.37V</text>
<text x="148.6" y="143.2">3.37V, 4A</text>
<text x="63.4" y="177.5">AGND</text>
<text x="44.4" y="187.7">PGND</text>
<text x="115.6" y="187.7">LEDVDD must be from min 3.1V to max 5.0V</text>
<text x="115.6" y="191.1">Note about making LEDVDD &gt; 4.5V :</text>
<text x="116.1" y="193.1">+ Install R46 to make 5V -&gt; 3.3V level shifter</text>
<text x="116.1" y="195.1">+ Use HCT595 instead of HC595</text>
<text x="116.1" y="197.2">+ Make sure L2 &gt;= 3.3uH</text>
</g>
<g font-size="1.8" fill="#a90000">
<text x="75.7" y="26.7">2</text>
<text x="93.5" y="26.7">3</text>
<text x="31.3" y="31.7">1</text>
<text x="31.3" y="34.3">3</text>
<text x="75.7" y="31.7">1</text>
<text x="93.5" y="31.7">4</text>
<text x="31.3" y="36.8">2</text>
<text x="108.1" y="67.3">1</text>
<text x="108.1" y="69.8">2</text>
<text x="155.1" y="72.4">1</text>
<text x="155.1" y="74.9">2</text>
<text x="32.5" y="81.3">3</text>
<text x="55.4" y="81.3">6</text>
<text x="32.5" y="86.4">5</text>
<text x="55.4" y="86.4">2</text>
<text x="239.5" y="85.6">2</text>
<text x="245.4" y="89.6" transform="rotate(-90 245.4 89.6)">1</text>
<text x="247.2" y="85.6">3</text>
<text x="44.2" y="96" transform="rotate(-90 44.2 96)">1</text>
<text x="55.4" y="91.4">4</text>
<text x="118.9" y="91.4">1</text>
<text x="131.6" y="91.4">3</text>
<text x="125.5" y="98.5" transform="rotate(-90 125.5 98.5)">2</text>
<text x="269.5" y="99.8" transform="rotate(-90 269.5 99.8)">3</text>
<text x="262.7" y="104.6">1</text>
<text x="269.5" y="107.4" transform="rotate(-90 269.5 107.4)">2</text>
<text x="124.6" y="130.8">1</text>
<text x="60.7" y="136.6" transform="rotate(-90 60.7 136.6)">8</text>
<text x="124.6" y="133.3">2</text>
<text x="49" y="141">1</text>
<text x="71.9" y="141">7</text>
<text x="49" y="144.8">3</text>
<text x="49" y="148.6">4</text>
<text x="71.9" y="148.6">2</text>
<text x="60.7" y="154.4" transform="rotate(-90 60.7 154.4)">5</text>
<text x="65.8" y="154.4" transform="rotate(-90 65.8 154.4)">9</text>
</g>
<g font-size="1.8" fill="#0f0f0f">
<text x="52.1" y="34">DC_IN_N</text>
<text x="71.9" y="144.8">6 LEDDC_SW</text>
</g>
</svg>
